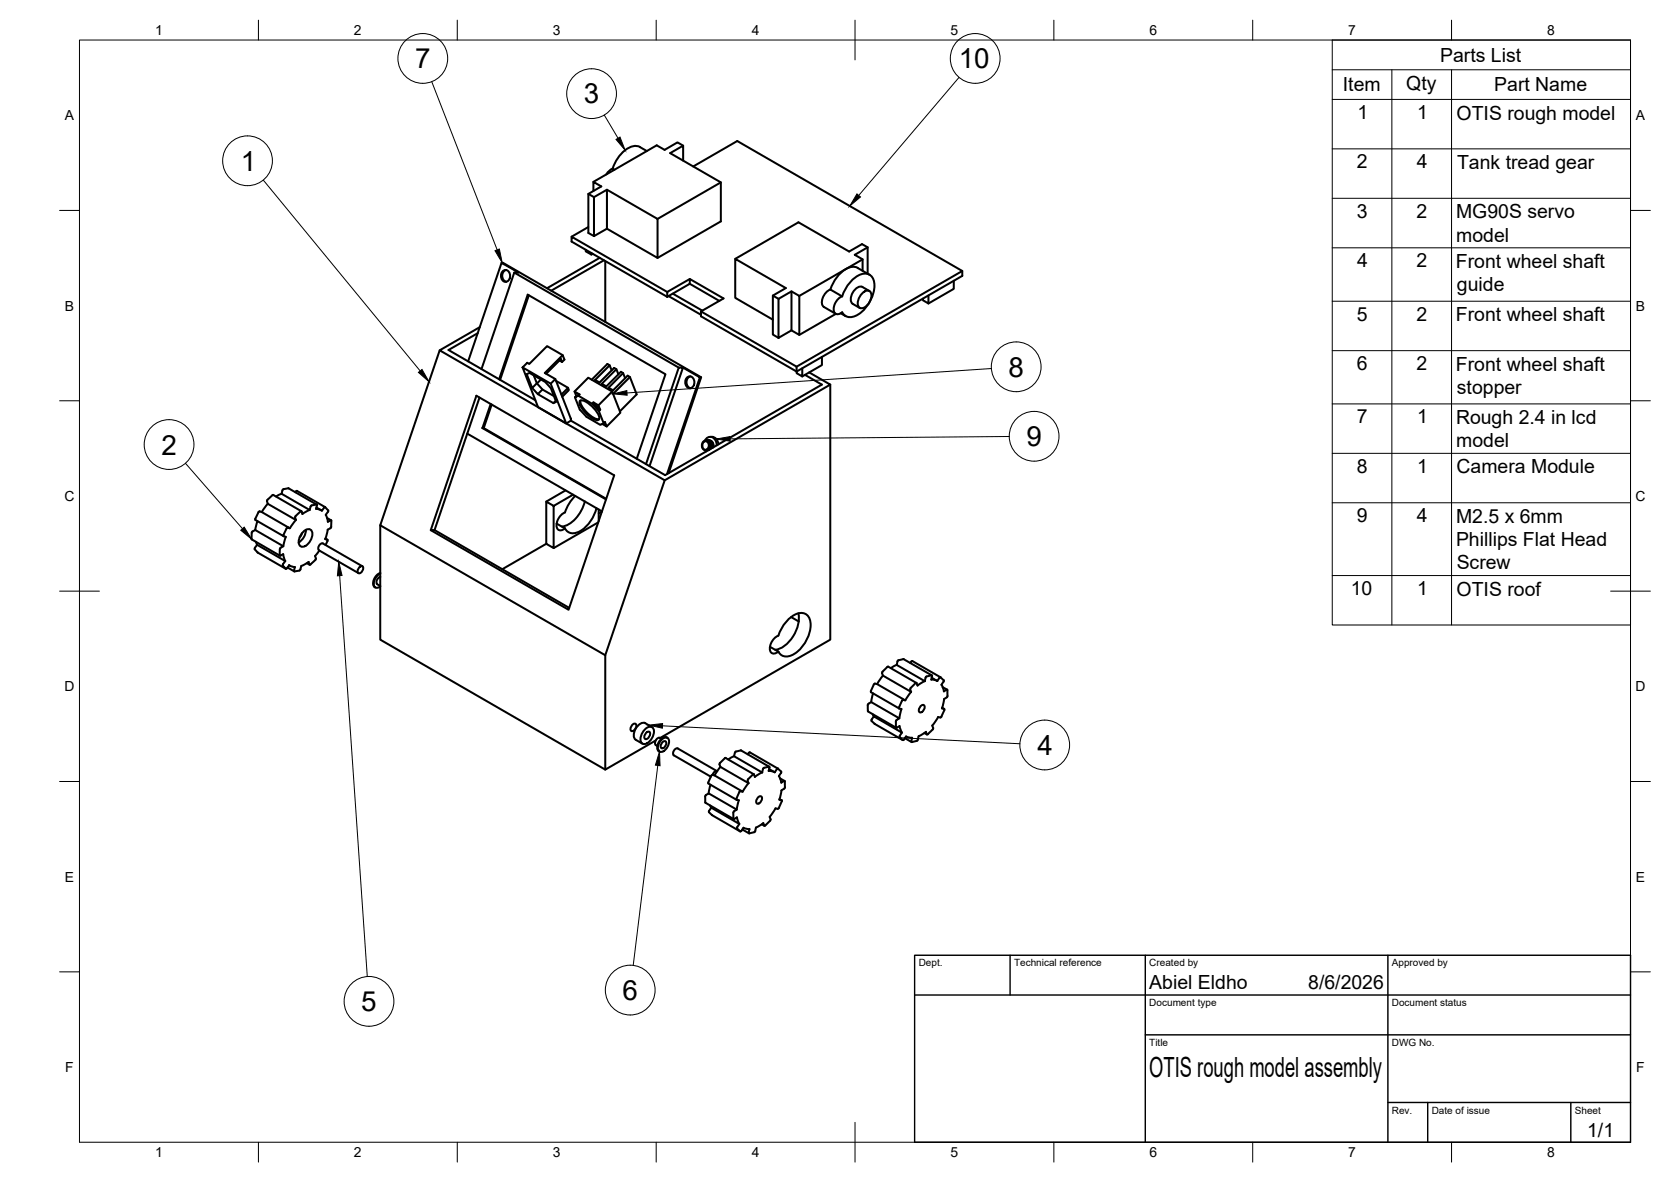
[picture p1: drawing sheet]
<svg xmlns="http://www.w3.org/2000/svg" width="420mm" height="297mm" viewBox="0 0 420 297" stroke-linecap="round" stroke-linejoin="round" font-family="sans-serif">
<!-- layer: Visible -->
<g fill="none" stroke="#000" stroke-width=".51">
<path d="M162.6 38a3.8 3.8 0 0 0-3.7-1.2 8.6 8.6 0 0 0-4.9 5.6l-1 .7-.6 .7M171.8 36.6l-1.5-.8-3.2 1.9-2-1.2-15.9 9.2M147.9 57.1l-4.2 2.4M147.9 48.7l1.5 .8M149.2 48v-2.3l2 1.1-3.3 1.9v9.8l1.5 .8M149.4 49.5l3.2-1.8v9.8l-3.2 1.8zM152.6 47.7l12.7 7.3v9.8l-12.7-7.3M154 42.4l.5 .3M171.8 40.4v-3.8l-3.3 1.9 12.8 7.3v9.8l-16 9.2M174.3 41.8l11.1-6.4 56.6 32.7v1.2l-41.7 24.1-24-13.9v-1.2l5.6-3.3-8.5-4.9v1.2l-5.6 3.3M181.3 45.8l-16 9.2M126.1 66h.3l49.9 28.8h-.3"/>
<path d="M126.5 68a1.32 1.32 0 0 1 1.6 .4 1.32 1.32 0 0 1 .1 1.5 1.1 1.1 0 0 1-1.3 .9 1.1 1.1 0 0 1-.9-1.1 1.68 1.68 0 0 1 .5-1.7zM127.3 67.8a1.6 1.6 0 0 0-1 1.5 1.6 1.6 0 0 0 1 1.5M129.3 68.5l41.4 23.9M133 74.2l-7.2 21.2M147.3 62.8v.4l1.4 .8M148.7 63.6v.4l.3-.2M150.8 64.8l-13.3 7.6M151.8 65.4l-13.2 7.7M152.2 65.6v15.3M167.8 73.4l-24.1-13.9v1.2l24.1 13.9M168.1 74.4l8.2 4.7M169.2 73.8l7.4 4.3"/>
<path d="M173.4 70.1l-5.6 3.3v1.2M173.4 71.3l7.5 4.3M176.3 78.3l24 13.8v1.7l1.4 .8v-2M194.3 74.3l1.4 .8M195.7 75.1l3.3-1.9v9.8l-3.3 1.9zM199 73.2l2 1.2v9.8l-2-1.2M210.2 78.9l-9.2 5.3M211.4 78.7l1.2 .7M211.8 74.5l-3-1.7a3.4 3.4 0 0 0-1.9 4.1l3.2 2M214 70.7l.6-.6a3.6 3.6 0 0 1 4.3-.9 5.2 5.2 0 0 1 .2 5.8 8 8 0 0 1-4.7 4.6 2.21 2.21 0 0 1-2.6-1.1 1.19 1.19 0 0 1-1.6 .4 1.19 1.19 0 0 1-.6-1.4 3.7 3.7 0 0 1 2.1-3l1.2-2.5zM216.9 68.1v-2.9l-2-1.2 3.3-1.8v6.6M216.9 65.2l-15.9 9.2"/>
<path d="M216.9 73.6a1.22 1.22 0 0 1 1.7-.5 1.22 1.22 0 0 1 .5 1.7l-.2 .6a2.59 2.59 0 0 1-2.7 2 2.16 2.16 0 0 1 0-2.9zM218.2 62.2l-1.5-.9-3.2 1.9-12.7-7.3-15.9 9.2M218.6 73.1l-1.7-1a2.16 2.16 0 0 0-2.5 1.4 2.16 2.16 0 0 0 0 2.8l1.8 1.1M218.6 69.1l-2.9-1.8a3.7 3.7 0 0 0-4.2 1.2l-1.6 1.9-1.1 2.4M233.4 74.2v2.1l-1.3-.9v-.3M239.8 70.6v2l-6.4 3.7M242 68.1l-41.7 24M110.6 88l-15 44 56.6 32.7v28.7l12.6-7.3M117.7 90.8l8.4-24.8 4.3 2.5h-1.1l-8.2 24.2M120.1 83.7l-7.3 4.3 21.8 12.6M120.6 99.9l-11.3 33.3M120.6 82.2l-10 5.8 56.5 32.7 41.7-24-5.3-3.1"/>
<path d="M125.5 95.3l7.2-21.3 34.6 20.1-7.2 21.2M131.4 92.3l7.1 4.1 3.9 10-7.1-4.1zM133.8 97.5l1.4 1.5 1.2-1.1M134.2 94.3l.8 2 1.4 1.6 2.9 1.6M135 96.3l-1.2 1.2-1.4-3.5 .7-.3 4 2.3 1.4 1.5 1.3 3.5-.7 .3M135.2 99l3.9 2.3 .6-.6M136 95.4l-1 1M139.6 95.3l-1.1 1.1M139.8 95.7l3 1.8M140.7 90.6l.6 .4-.3-.8-3.7 3.7M141.2 99.2l1.6-1.7 .2 .5-1.6 1.7M141.3 91l.6-.6-.4-1.2-4.5 4.5 2.6 1.6 3.9 9.9"/>
<path d="M141.5 89.2l-3.9-2.2-4.5 4.5-.5-.3-1.2 1.1M144.5 98.4l3.4-3.5 6 3.5M144.6 99.9l1.1-.8zM144.6 99.9l1.2 3 1.7 1.9 3.4 2 1.2-.7 .4 1.1-1.1-.7M145.4 99.4l3.5 2.1M145.7 99.1l-1.2-.7 .4 1.1M153.3 91.8l-.6-.3-3.9 3.9M155 92.8l-.6-.3-3.7 3.6-1.1-.6 3.7-3.7 .5 1.3M156.7 93.8l-.6-.4-3.6 3.7-1.2-.7 3.7-3.6 .5 1.3M157.2 95l-.5-1.2-3.7 3.6 1.2 .7 3.6-3.7 .6 .3 1.7 4.4-4.2 4.3M158.4 94.7l-4.2 4.3M171.7 92.4l4.3 2.4-8.3 24.3"/>
<path d="M172.9 94.8a1.32 1.32 0 0 1 1.5 .3 1.32 1.32 0 0 1 .1 1.6 1.1 1.1 0 0 1-1.2 .9 1.1 1.1 0 0 1-1-1.2 1.68 1.68 0 0 1 .6-1.6zM173.6 94.6a1.6 1.6 0 0 0-1 1.5 1.6 1.6 0 0 0 1 1.5M176.3 94.8l-8.2 24.1M194.3 80.3l-9.4-5.4v-9.8l12.7 7.3-3.3 1.9v9.8l1.4 .8M202.4 94.2l4.3 2.5-39.5 22.7-23.6-13.7M206.7 89.7v2l-5 2.9M208.8 96.7v64l-42.8 24.8M117.5 109l33.9 19.5M121.3 107.6l31.1 17.9M121.6 107.6l30.8 17.8M123.4 101.5l-2.1 6.1M123.6 101.7l-2 5.9h-.3"/>
<path d="M143.5 105.2h.1M143.6 105.2v.5l-1.2 .7M145.9 100.6a4.7 4.7 0 0 1 3.6 2.3l.5 .5a2.55 2.55 0 0 1 .7 1.9l-.2 .3a4.7 4.7 0 0 1-3.6-2.3l-.5-.5a2.55 2.55 0 0 1-.7-1.9zM145.9 100.6a5.9 5.9 0 0 0 3.5 4.4l1.2 .3M148.9 101.5l.3-.4 1.7 1.9-.3 .3zM149.2 101.1l1.3 .8 .4 1.1M150.5 101.9l3.4-3.5 2.1 5.3-3.5 3.5M150.6 103.3l1.2 3.1M162.4 116.6l8.3-24.2h1l-8.4 24.7M176.6 112.1l.1 .5 .4 .4 .4 .1 .4-.3M177.2 110.7a1.52 1.52 0 0 1 1.8-.9 1.52 1.52 0 0 1 1.2 1.6v.5M177.3 113.1l.2 .4"/>
<path d="M177.5 110.7l.6 .3 .4 .7-.1 1-.7 .4M177.6 110.7l.8 .3 .4 .8-.2 .9-.2 .3-.6 .1M177.8 110.7h.1M177.8 110.7l.5 .2 .5 .7v.8l-.4 .6M177.9 112.8l-.4 .3h-.4l-.6-.8 .1-1 .7-.6 .6 .1 .5 .6 .1 .5-.3 .9-.7 .3M177.9 110.7l.6 .1 .4 .6 .2 .7-.2 .6M177.9 113.1h.1M178 110.7l.5 .1 .5 .6 .1 .7-.2 .5M178.1 113.1h.1M178.2 113.1h-.2M178.2 110.7l.5 .1 .4 .3 .2 .7v.6M178.2 111.9l-.3-.7-.6-.3-.5 .4-.2 .8"/>
<path d="M178.2 111.9l-.2 .9-.6 .3M178.3 111.9l-.4 .9M178.3 110.7l.5 .1 .4 .5 .1 1.1M178.5 109.8h.5M179 109.8a1.86 1.86 0 0 1 1.6 1.9M63.3 133.9v1.7l7.1 4M63.5 133.5l-.2 .4M64.2 133.2l7 4.1-.6 .4M64.2 133.2l-.7 .4M64.2 130.3v.3M64.2 130.7l7.1 4M64.3 136.1l.4 .8"/>
<path d="M64.7 130.9l-.5 2.3M64.8 138.8l7 4.1-.7-.9 .6-1-7.1-4.1-.6 1 .8 .9M65.3 128.5l.5 .2M65.3 128.5l-.3 .2-.8 1.7M65.8 128.7l7.1 4.1-.7-.2-.9 1.8M67.3 125.6l-.2 .2 .2 .8 7.1 4.1-.2-.6M67.3 125.6l1.4-1.2 7.1 4.1M67.3 126.6l-1.5 2.1M70.4 138v1.6l.8-.3 .5 1.7M70.6 137.6l-.2 .4M70.8 124.1l-1.4 .7M71.3 134.4v.3"/>
<path d="M71.3 134.8l.6 .1-.7 2.4M74.3 123.7l.4-.3 7.1 4.1M74.3 129.6l-.1 .4M74.4 130.7l-1.5 2.1M75.8 128.5h-.2l-1.2 1.2M75.9 134l-.6 1M76.4 133.5a1.22 1.22 0 0 1 1.6-.4 1.22 1.22 0 0 1 .5 1.7l-.2 .5a2.59 2.59 0 0 1-2.7 2 2.16 2.16 0 0 1 0-2.8zM76.9 133.1a3.8 3.8 0 0 1-1.8 3.2M77.9 128.2l-1.9 1-.2-.6M79.2 139.7l.2 .6M79.5 127.9l1.5 .4M79.6 127.5l1.2 .8"/>
<path d="M79.7 126.8l-7.1-4.1-1.3 .2-.3 .3-.2 .9 7.1 4.1 .4-1.2 1.4-.2-.2 1.1M80.3 138.3l-1.1 1.4M81.2 136.6l9.9 5.7M81.2 136.6a1.16 1.16 0 0 0-1 1.7l9.9 5.7M81.5 127.6l-.6 .7M81.8 127.4l-.3 .2M81.8 127.5l.7 .8M81.8 135.3l.5 .3M81.9 129.4l.5 1.7M82.2 130.2l1 .6M82.4 133.1l-.6 2.4 .6 .3-.5 1.2M82.5 128.3v.3l-.6 .8"/>
<path d="M83.3 130.9v1.6l-.9 .6M83.3 130.9l-.2-.2-.7 .4M95.6 132v28.7l56.6 32.7M108.3 133.2l34.7 20 11.4-33.7-34.6-20.1-11.5 33.8h1l33.8 19.6M137.4 126.1l1.8 1v10.6l-1.8-1zM137.4 136.7l-11.1 6.4M140 131.6l2 1.2M142.2 123.2l-4.8 2.9M144.1 124.3l-4.9 2.8M144.6 124.6l-1.7 2.2-.8 2a3.4 3.4 0 0 0-1.9 4.2 1.25 1.25 0 0 0 1.9-.2M147.1 126a8.7 8.7 0 0 1-5.3 6.3h-.5M150 127.7a8.6 8.6 0 0 1-5.3 6.2 2.22 2.22 0 0 1-2.6-1.1"/>
<path d="M150.4 131.3l-11.2 6.4M150.5 128v2.9M151.3 128.6l-.8 .4M167.1 120.7l-14.9 44M72.3 142.6l1.7 1M72.7 142.1l-.6 .7-.3 .1M72.7 142.1h.1M72.7 142.1l1.5 .4-.3 .9M75.5 143.1l-.2 .3-1.2 .2-.2-.3M77.2 141.5l.6 .4M77.6 141.2l.2 .6M77.6 141.2l-1.8 1-.3 .9"/>
<path d="M79.4 140.3l-.1 .4-1.3 1.2-.2-.1M90.3 142.6l.8-.3a1.16 1.16 0 0 1-1 1.7 1 1 0 0 1 .2-1.4zM94.2 147.5l.2 .1M94.8 146.8l.8 .5M95.6 145a1.29 1.29 0 0 0-.7 1.8M95.6 144.2a2.66 2.66 0 0 0-1.4 3.3 1 1 0 0 0 1.4-.1M95.6 144a2.72 2.72 0 0 0-1.6 3.3l.2 .2M195.7 159.7a3.4 3.4 0 0 0-1.8 4.3 1.25 1.25 0 0 0 1.8-.2l-2.1-1.3M195.7 159.8a8.1 8.1 0 0 1 5.5-5.8 2.47 2.47 0 0 1 2.6 3.1 8.8 8.8 0 0 1-5.5 7.8 2.21 2.21 0 0 1-2.6-1.2M198.9 155.1l1.9 1.1M200.7 154.1a8.6 8.6 0 0 1-5.2 9.1l-.6 .1M219 173.7l.8-1.9 .8 .1 7 4.1-.7-.1-.8 1.8"/>
<path d="M219 173.6v.4l7.1 4M219.4 179.4l.3 .6M219.5 174.3l-.4 2.1M221.8 169.2l.2 .6 7.1 4.1-.2-.9 1.3-1.3h.3M221.9 168.8l1.4-1.3 7.1 4.1M221.9 168.8l-.1 .4M222 169.8l-1.5 2.1M225.5 167.1l-1.5 .8M225.7 166.3l-.2 .8 7 4.1M225.9 165.9l-.3 .3M226.1 177.7v.4l.6 .1-.6 2.3M227.1 165.6l-1.2 .3"/>
<path d="M227.1 165.6l7.2 4.1M229.1 173.9l-1.5 2.1M229.4 166.1l7.1 4.1M229.4 166.1l-.5 .5M231.5 177.5l.8-.3a1.21 1.21 0 0 1-1.1 1.8 1.05 1.05 0 0 1 .3-1.5zM232.6 171.2l-1.9 1.1-.2-.6M234.4 170l-.2 .8 1.5 .3M234.4 169.9l-.2-.2-1.3 .3-.4 1.2M236.5 170.2l.8 .7M236.5 170.2l-.3 .1-.5 .8-1.4-.8M236.7 172.1l.6 1.6M236.9 177.8l.5 .4"/>
<path d="M237 172.7l1.1 .6M237.3 170.9v.4l-.6 .8M238 173.3l-.7 .4M238 173.3l.2 .1v1.5l-.2 .4M238 175.3l-.6 .4-.6 2.3 .6 .1v.4l-.7 1.6-.3 .2M159 182.2l.8-.3a1.21 1.21 0 0 1-1.1 1.8 1.05 1.05 0 0 1 .3-1.5zM159.9 185.9l1.6 1M162.3 183.2a1.21 1.21 0 0 1 1.6-.5 1.21 1.21 0 0 1 .5 1.7l-.5 1.1a2.12 2.12 0 0 1-2.4 1.4 2.12 2.12 0 0 1 0-2.8zM162.5 184.2l.8-.3a1.21 1.21 0 0 1-1.1 1.8 1.05 1.05 0 0 1 .3-1.5zM163.9 182.7l-1.7-1a2.12 2.12 0 0 0-2.4 1.4 2.12 2.12 0 0 0 0 2.8M166.3 185.7l-.3-.3a1.21 1.21 0 0 0-1.1 1.8l.4 .3M166.4 185.8a1 1 0 0 1 1.4-.4 1 1 0 0 1 .4 1.4l-.4 .9a1.63 1.63 0 0 1-2.1 1.1 2.4 2.4 0 0 1 .7-3z"/>
<path d="M166.5 186.6l.8-.3a1.16 1.16 0 0 1-1 1.7 1 1 0 0 1 .2-1.4zM167.8 185.4a1.56 1.56 0 0 0-2.1 1.1 1.61 1.61 0 0 0 .1 2.4M178.1 196.6v.3l7.1 4.1M178.7 197.2l-.5 2.2M178.7 195.2l-9.3-5.4a1.16 1.16 0 0 1 1-1.7l9.9 5.7h-.4l-.4 .4-.7 .8-.7 1.6M179.1 194.7l.6 .2 7.1 4.1-.8-.1-.8 1.8M180.9 192.1l.1-.4 1.5-1.2 7 4.1M180.9 192.1l.2 .6 7.1 4.1M181.1 192.7l-1.4 2.2M184.6 190l-1.5 .8M184.8 189.2l-.2 .8 7 4.1M185 188.9l1.4-.3 7 4.1"/>
<path d="M185 188.8l-.2 .4M188 196.2l.2 .6M188 189.6l.5-.5 7.1 4.1M188.1 195.8l-.1 .4M188.2 196.8l-1.5 2.1M189.8 195.2l-.3-.7-1.4 1.3M191.7 194.1l-1.9 1.1M192.1 192.9l-.3 .4-.2 .8M193.5 192.9l-.2 .8 1.5 .4M193.5 192.9l-.2-.2-1.2 .3M195.6 193.2l.8 .7M195.6 193.1l-.3 .2-.5 .8-1.4-.8"/>
<path d="M195.8 195l.6 1.7 .7-.4M196.1 195.6l1.2 .7M196.4 193.9v.4l-.6 .7M196.5 198.6l-.5 2.4 .5 .1M197.1 196.3l.2 .1 .1 1.4-.2 .4M197.1 198.2l-.6 .4M219.7 180l7.1 4.1-.6 1 .8 .9-7.1-4.1-.8-.9zM219.9 181.9h.1M225.3 182.9l-7-4.1v-1.9l.8-.5 7 4.1-.8 .6v1.6l.2 .1 .7-.3 .6 1.6M227.3 185.8l-.3 .2M227.5 185.5l1.7 1M229.3 185.4l-.2 .8 .2 .3"/>
<path d="M229.4 185.4l-1.6-.3-.5 .8M232.4 184.2l.7 .4M233.3 184.5h-.3l-.2-.6-1.8 1.1-.4 1.1-1.3 .4M235.9 180.2l.5 .1M235.9 180.2l-1.5 2.1 .2 .9-1.3 1.3M178.5 202.4l.3 .6M179 204.8l-.8-.9 .6-.9 7.1 4.1-.6 .9 .8 .9M179 204.8h.1M179 204.9l7.1 4M184.6 203.9l.7-.4-7.1-4.1-.9 .6 .1 1.7 7.1 4.1M184.6 203.9l-.2 .3v1.5l.2 .1 .7-.4 .6 1.7M185.2 200.7v.3l.6 .1-.5 2.4"/>
<path d="M186.4 208.8l-.3 .1M186.6 208.5l1.7 .9M188.5 208.3l-1.6-.3-.5 .8M190.6 200.4l.8-.3a1.21 1.21 0 0 1-1.1 1.8 1.05 1.05 0 0 1 .3-1.5zM191.5 207.1l.7 .4M193.6 206.3l-1.3 1.2-.4-.6-1.8 1.1-.3 1.1-1.5 .3 .1-1M195.9 203l-.4 .3-.5-.2-1.5 2.2 .3 .6-.2 .4M196 200.8l.5 .3M196.5 201.1l.1 .3-.8 1.6"/>
</g>
<!-- layer: BORDER -->
<g fill="none" stroke="#000" stroke-width=".25">
<path d="M20 10.1h390v276.9h-390zM65 5.1v5M115 5.1v5M165 5.1v5M215 5.1v10M265 5.1v5M315 5.1v5M365 5.1v5M15 52.9h5M410 52.9h5M15 100.7h5M410 100.7h5"/>
<path d="M15 148.6h10M405 148.6h10M15 196.4h5M410 196.4h5M15 244.2h5M410 244.2h5M65 287v5M115 287v5M165 287v5M215 282.1v9.9M265 287v5M315 287v5"/>
<path d="M365 287v5"/>
</g>
<!-- layer: TITLEBLOCK -->
<path d="M230 240.1h180v46.9h-180zM230 250h180M254 240.1v9.9M288 240.1v46.9M349 240.1v46.9M288 260.1h122M349 277.1h61M359 277.1v9.9M395 277.1v9.9" fill="none" stroke="#000" stroke-width=".36"/>
<!-- layer: Parts Lists -->
<g fill="none" stroke="#000" stroke-width=".25">
<path d="M335 10.1h75v147h-75zM335 17.5h75M350 17.5v139.6M365 17.5v139.6M335 25h75M335 37.4h75M335 49.8h75M335 62.3h75M335 75.7h75M335 88.1h75M335 101.5h75M335 113.9h75"/>
<path d="M335 126.4h75M335 144.6h75"/>
</g>
<!-- layer: Balloons -->
<g fill="none" stroke="#000" stroke-width=".25">
<circle cx="106.3" cy="14.7" r="6.3"/>
<circle cx="245.2" cy="14.7" r="6.3"/>
<circle cx="148.7" cy="23.5" r="6.3"/>
<circle cx="62.2" cy="40.4" r="6.3"/>
<circle cx="255.5" cy="92.2" r="6.3"/>
<circle cx="42.5" cy="111.7" r="6.3"/>
<circle cx="260" cy="109.6" r="6.3"/>
<circle cx="262.7" cy="187.2" r="6.3"/>
<circle cx="92.8" cy="251.6" r="6.3"/>
<circle cx="158.5" cy="248.8" r="6.3"/>
</g>
<!-- layer: 0 -->
<path d="M154.9 35l1-.6 1.3 3.3zM215.5 48.7l.9 .8-2.7 2.3zM124.5 63l1.1-.4 .7 3.4zM105.2 93.6l.9-.8 1.8 3.1zM154.2 99l3.4-.8 .1 1.1zM180.1 110.3l3.5-.6v1.2zM60.5 133.3l.9-.8 1.9 3zM85.2 141.2l.8 3.4-1.2 .1zM165.8 188.9l.2 3.5-1.2-.1zM163.1 182.2l3.5-.4v1.2z" fill="#000" stroke="#000" stroke-width=".25"/>
<path d="M241.1 19.5l-25.2 29.6M108.6 20.5l16.4 42.3M151.9 28.9l3.5 5.8M66.2 45.2l39.4 48M249.3 92.6l-91.7 6.1M46.6 116.4l14.4 16.5M253.8 109.7l-70.2 .6M85.4 144.7l7 100.7M165.4 192.3l-6.2 50.3M166.6 182.4l89.9 4.5" fill="none" stroke="#000" stroke-width=".25"/>
<g font-size="7">
<text x="104.4" y="17.2">7</text>
<text x="241.1" y="17.2">10</text>
<text x="146.8" y="26">3</text>
<text x="60.5" y="42.9">1</text>
<text x="253.6" y="94.7">8</text>
<text x="258.1" y="112.1">9</text>
<text x="40.6" y="114.2">2</text>
<text x="260.9" y="189.7">4</text>
<text x="156.5" y="251.3">6</text>
<text x="90.8" y="254.1">5</text>
<text x="289" y="270.6">OTIS rough model assembly</text>
</g>
<g font-size="4.9">
<text x="362.1" y="15.5">Parts List</text>
<text x="337.7" y="23">Item</text>
<text x="353.6" y="22.5">Qty</text>
<text x="375.7" y="23">Part Name</text>
<text x="341.3" y="29.9">1</text>
<text x="356.3" y="29.9">1</text>
<text x="366.2" y="30.1">OTIS rough model</text>
<text x="341.2" y="42.3">2</text>
<text x="356.2" y="42.3">4</text>
<text x="366.4" y="42.4">Tank tread gear</text>
<text x="341.1" y="54.7">3</text>
<text x="356.2" y="54.7">2</text>
<text x="366.1" y="54.9">MG90S servo</text>
<text x="366.2" y="60.7">model</text>
<text x="341.2" y="67.2">4</text>
<text x="356.2" y="67.2">2</text>
<text x="366.1" y="67.3">Front wheel shaft</text>
<text x="366.3" y="73.2">guide</text>
<text x="341.1" y="80.6">5</text>
<text x="356.2" y="80.6">2</text>
<text x="366.1" y="80.8">Front wheel shaft</text>
<text x="341.1" y="93.1">6</text>
<text x="356.2" y="93.1">2</text>
<text x="366.1" y="93.2">Front wheel shaft</text>
<text x="366.3" y="99">stopper</text>
<text x="341.1" y="106.4">7</text>
<text x="356.3" y="106.4">1</text>
<text x="366.1" y="106.5">Rough 2.4 in lcd</text>
<text x="366.2" y="112.3">model</text>
<text x="341.1" y="118.8">8</text>
<text x="356.3" y="118.8">1</text>
<text x="366.2" y="119">Camera Module</text>
<text x="341.1" y="131.3">9</text>
<text x="356.2" y="131.2">4</text>
<text x="366.1" y="131.3">M2.5 x 6mm</text>
<text x="366.1" y="137.2">Phillips Flat Head</text>
<text x="366.3" y="143.1">Screw</text>
<text x="339.6" y="149.5">10</text>
<text x="356.3" y="149.5">1</text>
<text x="366.2" y="149.7">OTIS roof</text>
<text x="289" y="248.5">Abiel Eldho</text>
<text x="329" y="248.5">8/6/2026</text>
<text x="399.1" y="285.7">1/1</text>
</g>
<g font-size="3.5">
<text x="39" y="8.8">1</text>
<text x="89" y="8.8">2</text>
<text x="139" y="8.8">3</text>
<text x="189" y="8.8">4</text>
<text x="239" y="8.8">5</text>
<text x="289" y="8.8">6</text>
<text x="339" y="8.8">7</text>
<text x="389" y="8.8">8</text>
<text x="16.3" y="30.2">A</text>
<text x="411.3" y="30.2">A</text>
<text x="16.3" y="78">B</text>
<text x="411.3" y="78">B</text>
<text x="16.2" y="125.9">C</text>
<text x="411.2" y="125.9">C</text>
<text x="16.2" y="173.7">D</text>
<text x="411.2" y="173.7">D</text>
<text x="16.3" y="221.6">E</text>
<text x="411.3" y="221.6">E</text>
<text x="16.4" y="269.4">F</text>
<text x="411.4" y="269.4">F</text>
<text x="39" y="290.8">1</text>
<text x="89" y="290.8">2</text>
<text x="139" y="290.8">3</text>
<text x="189" y="290.8">4</text>
<text x="239" y="290.8">5</text>
<text x="289" y="290.8">6</text>
<text x="339" y="290.8">7</text>
<text x="389" y="290.8">8</text>
</g>
<g font-size="2.5">
<text x="231" y="242.9">Dept.</text>
<text x="255" y="242.9">Technical reference</text>
<text x="289" y="242.9">Created by</text>
<text x="350" y="242.9">Approved by</text>
<text x="289" y="252.8">Document type</text>
<text x="350" y="252.8">Document status</text>
<text x="289" y="262.9">Title</text>
<text x="350" y="262.9">DWG No.</text>
<text x="350" y="279.9">Rev.</text>
<text x="360" y="279.9">Date of issue</text>
<text x="396" y="279.9">Sheet</text>
</g>
</svg>
